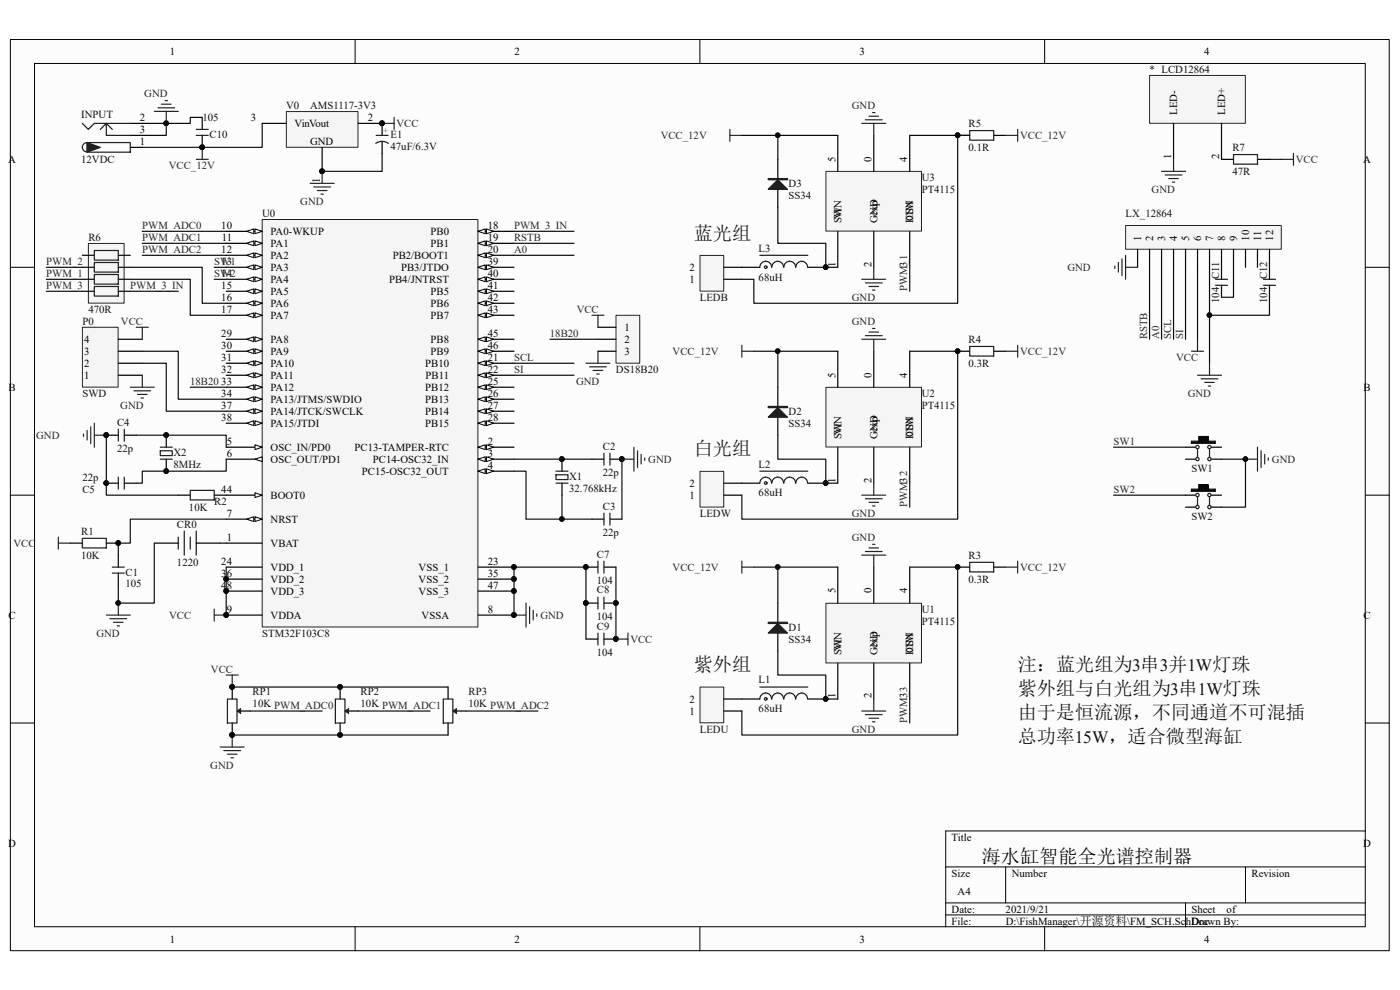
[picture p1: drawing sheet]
<svg xmlns="http://www.w3.org/2000/svg" width="297mm" height="210mm" viewBox="0 0 297 210" stroke-linecap="round" stroke-linejoin="round" font-family="sans-serif">
<path d="M2.2 8.4h292.5v193.3h-292.5z" fill="#fcfcfc"/>
<path d="M2.2 8.4h292.5v193.3h-292.5z" fill="none" stroke="#000" stroke-width=".21"/>
<path d="M7.4 13.5h282.2v183.1h-282.2z" fill="#fcfcfc"/>
<g fill="none" stroke="#000" stroke-width=".21">
<path d="M7.3 13.5h282.3v183.1h-282.3zM75.3 8.4v5.1M148.5 8.4v5.1M221.6 8.4v5.1M2.2 56.7h5.1M289.7 56.7h5.1M2.2 105h5.1M289.7 105h5.1M2.2 153.4h5.1M289.7 153.4h5.1M289.7 176.3h-89.1v20.3M75.3 196.6v5.1"/>
<path d="M148.5 196.6v5.1M200.6 183.9h89.1M200.6 191.5h89.1M200.6 194.1h89.1M213.4 183.9v7.6M221.6 196.6v5.1M251.5 191.5v5.1M264.2 183.9v7.6"/>
</g>
<path d="M55.7 46.6h45.7v86.4h-45.7z" fill="#f5f5f5"/>
<path d="M55.6 46.6h45.8v86.4h-45.8z" fill="none" stroke="#262626" stroke-width=".21"/>
<path d="M48 105h7.6" fill="none" stroke="#000" stroke-width=".25"/>
<path d="M54.1 104.5l1.5 .5-1.5 .6z" fill="#fcfcfc"/>
<path d="M54.1 104.5l1.5 .5-1.5 .6z" fill="none" stroke="#000" stroke-width=".21"/>
<path d="M48 110.1h7.6" fill="none" stroke="#000" stroke-width=".25"/>
<path d="M54.1 109.6l1.5 .5-1.5 .5z" fill="#fcfcfc"/>
<path d="M54.1 109.6l1.5 .5-1.5 .5z" fill="none" stroke="#000" stroke-width=".21"/>
<path d="M52.3 110.1l1.5-.5v1z" fill="#fcfcfc"/>
<path d="M52.3 110.1l1.5-.5v1z" fill="none" stroke="#000" stroke-width=".21"/>
<path d="M48 94.9h7.6" fill="none" stroke="#000" stroke-width=".25"/>
<path d="M54.1 94.4l1.5 .5-1.5 .5z" fill="#fcfcfc"/>
<path d="M54.1 94.4l1.5 .5-1.5 .5z" fill="none" stroke="#000" stroke-width=".21"/>
<path d="M48 97.4h7.6" fill="none" stroke="#000" stroke-width=".25"/>
<path d="M54.1 97.4l1.5-.5v1z" fill="#fcfcfc"/>
<path d="M54.1 97.4l1.5-.5v1z" fill="none" stroke="#000" stroke-width=".21"/>
<path d="M48 49.1h7.6" fill="none" stroke="#000" stroke-width=".25"/>
<path d="M54.1 48.6l1.5 .5-1.5 .5z" fill="#fcfcfc"/>
<path d="M54.1 48.6l1.5 .5-1.5 .5z" fill="none" stroke="#000" stroke-width=".21"/>
<path d="M52.3 49.1l1.5-.5v1z" fill="#fcfcfc"/>
<path d="M52.3 49.1l1.5-.5v1z" fill="none" stroke="#000" stroke-width=".21"/>
<path d="M48 51.6h7.6" fill="none" stroke="#000" stroke-width=".25"/>
<path d="M54.1 51.1l1.5 .5-1.5 .5z" fill="#fcfcfc"/>
<path d="M54.1 51.1l1.5 .5-1.5 .5z" fill="none" stroke="#000" stroke-width=".21"/>
<path d="M52.3 51.6l1.5-.5v1z" fill="#fcfcfc"/>
<path d="M52.3 51.6l1.5-.5v1z" fill="none" stroke="#000" stroke-width=".21"/>
<path d="M48 54.2h7.6" fill="none" stroke="#000" stroke-width=".25"/>
<path d="M54.1 53.7l1.5 .5-1.5 .5z" fill="#fcfcfc"/>
<path d="M54.1 53.7l1.5 .5-1.5 .5z" fill="none" stroke="#000" stroke-width=".21"/>
<path d="M52.3 54.2l1.5-.5v1z" fill="#fcfcfc"/>
<path d="M52.3 54.2l1.5-.5v1z" fill="none" stroke="#000" stroke-width=".21"/>
<path d="M48 56.7h7.6" fill="none" stroke="#000" stroke-width=".25"/>
<path d="M54.1 56.2l1.5 .5-1.5 .5z" fill="#fcfcfc"/>
<path d="M54.1 56.2l1.5 .5-1.5 .5z" fill="none" stroke="#000" stroke-width=".21"/>
<path d="M52.3 56.7l1.5-.5v1z" fill="#fcfcfc"/>
<path d="M52.3 56.7l1.5-.5v1z" fill="none" stroke="#000" stroke-width=".21"/>
<path d="M48 59.2h7.6" fill="none" stroke="#000" stroke-width=".25"/>
<path d="M54.1 58.7l1.5 .5-1.5 .6z" fill="#fcfcfc"/>
<path d="M54.1 58.7l1.5 .5-1.5 .6z" fill="none" stroke="#000" stroke-width=".21"/>
<path d="M52.3 59.2l1.5-.5v1.1z" fill="#fcfcfc"/>
<path d="M52.3 59.2l1.5-.5v1.1z" fill="none" stroke="#000" stroke-width=".21"/>
<path d="M48 61.8h7.6" fill="none" stroke="#000" stroke-width=".25"/>
<path d="M54.1 61.3l1.5 .5-1.5 .5z" fill="#fcfcfc"/>
<path d="M54.1 61.3l1.5 .5-1.5 .5z" fill="none" stroke="#000" stroke-width=".21"/>
<path d="M52.3 61.8l1.5-.5v1z" fill="#fcfcfc"/>
<path d="M52.3 61.8l1.5-.5v1z" fill="none" stroke="#000" stroke-width=".21"/>
<path d="M48 64.3h7.6" fill="none" stroke="#000" stroke-width=".25"/>
<path d="M54.1 63.8l1.5 .5-1.5 .5z" fill="#fcfcfc"/>
<path d="M54.1 63.8l1.5 .5-1.5 .5z" fill="none" stroke="#000" stroke-width=".21"/>
<path d="M52.3 64.3l1.5-.5v1z" fill="#fcfcfc"/>
<path d="M52.3 64.3l1.5-.5v1z" fill="none" stroke="#000" stroke-width=".21"/>
<path d="M48 66.9h7.6" fill="none" stroke="#000" stroke-width=".25"/>
<path d="M54.1 66.4l1.5 .5-1.5 .5z" fill="#fcfcfc"/>
<path d="M54.1 66.4l1.5 .5-1.5 .5z" fill="none" stroke="#000" stroke-width=".21"/>
<path d="M52.3 66.9l1.5-.5v1z" fill="#fcfcfc"/>
<path d="M52.3 66.9l1.5-.5v1z" fill="none" stroke="#000" stroke-width=".21"/>
<path d="M48 72h7.6" fill="none" stroke="#000" stroke-width=".25"/>
<path d="M54.1 71.5l1.5 .5-1.5 .5z" fill="#fcfcfc"/>
<path d="M54.1 71.5l1.5 .5-1.5 .5z" fill="none" stroke="#000" stroke-width=".21"/>
<path d="M52.3 72l1.5-.5v1z" fill="#fcfcfc"/>
<path d="M52.3 72l1.5-.5v1z" fill="none" stroke="#000" stroke-width=".21"/>
<path d="M48 74.5h7.6" fill="none" stroke="#000" stroke-width=".25"/>
<path d="M54.1 74l1.5 .5-1.5 .5z" fill="#fcfcfc"/>
<path d="M54.1 74l1.5 .5-1.5 .5z" fill="none" stroke="#000" stroke-width=".21"/>
<path d="M52.3 74.5l1.5-.5v1z" fill="#fcfcfc"/>
<path d="M52.3 74.5l1.5-.5v1z" fill="none" stroke="#000" stroke-width=".21"/>
<path d="M48 77.1h7.6" fill="none" stroke="#000" stroke-width=".25"/>
<path d="M54.1 76.5l1.5 .6-1.5 .5z" fill="#fcfcfc"/>
<path d="M54.1 76.5l1.5 .6-1.5 .5z" fill="none" stroke="#000" stroke-width=".21"/>
<path d="M52.3 77.1l1.5-.6v1.1z" fill="#fcfcfc"/>
<path d="M52.3 77.1l1.5-.6v1.1z" fill="none" stroke="#000" stroke-width=".21"/>
<path d="M48 79.6h7.6" fill="none" stroke="#000" stroke-width=".25"/>
<path d="M54.1 79.1l1.5 .5-1.5 .5z" fill="#fcfcfc"/>
<path d="M54.1 79.1l1.5 .5-1.5 .5z" fill="none" stroke="#000" stroke-width=".21"/>
<path d="M52.3 79.6l1.5-.5v1z" fill="#fcfcfc"/>
<path d="M52.3 79.6l1.5-.5v1z" fill="none" stroke="#000" stroke-width=".21"/>
<path d="M48 82.1h7.6" fill="none" stroke="#000" stroke-width=".25"/>
<path d="M54.1 81.6l1.5 .5-1.5 .6z" fill="#fcfcfc"/>
<path d="M54.1 81.6l1.5 .5-1.5 .6z" fill="none" stroke="#000" stroke-width=".21"/>
<path d="M52.3 82.1l1.5-.5v1.1z" fill="#fcfcfc"/>
<path d="M52.3 82.1l1.5-.5v1.1z" fill="none" stroke="#000" stroke-width=".21"/>
<path d="M48 84.7h7.6" fill="none" stroke="#000" stroke-width=".25"/>
<path d="M54.1 84.2l1.5 .5-1.5 .5z" fill="#fcfcfc"/>
<path d="M54.1 84.2l1.5 .5-1.5 .5z" fill="none" stroke="#000" stroke-width=".21"/>
<path d="M52.3 84.7l1.5-.5v1z" fill="#fcfcfc"/>
<path d="M52.3 84.7l1.5-.5v1z" fill="none" stroke="#000" stroke-width=".21"/>
<path d="M48 87.2h7.6" fill="none" stroke="#000" stroke-width=".25"/>
<path d="M54.1 86.7l1.5 .5-1.5 .5z" fill="#fcfcfc"/>
<path d="M54.1 86.7l1.5 .5-1.5 .5z" fill="none" stroke="#000" stroke-width=".21"/>
<path d="M52.3 87.2l1.5-.5v1z" fill="#fcfcfc"/>
<path d="M52.3 87.2l1.5-.5v1z" fill="none" stroke="#000" stroke-width=".21"/>
<path d="M48 89.8h7.6" fill="none" stroke="#000" stroke-width=".25"/>
<path d="M54.1 89.3l1.5 .5-1.5 .5z" fill="#fcfcfc"/>
<path d="M54.1 89.3l1.5 .5-1.5 .5z" fill="none" stroke="#000" stroke-width=".21"/>
<path d="M52.3 89.8l1.5-.5v1z" fill="#fcfcfc"/>
<path d="M52.3 89.8l1.5-.5v1z" fill="none" stroke="#000" stroke-width=".21"/>
<path d="M101.4 49.1h7.6" fill="none" stroke="#000" stroke-width=".25"/>
<path d="M101.4 49.1l1.5-.5v1z" fill="#fcfcfc"/>
<path d="M101.4 49.1l1.5-.5v1z" fill="none" stroke="#000" stroke-width=".21"/>
<path d="M103.2 48.6l1.5 .5-1.5 .5z" fill="#fcfcfc"/>
<path d="M103.2 48.6l1.5 .5-1.5 .5z" fill="none" stroke="#000" stroke-width=".21"/>
<path d="M101.4 51.6h7.6" fill="none" stroke="#000" stroke-width=".25"/>
<path d="M101.4 51.6l1.5-.5v1z" fill="#fcfcfc"/>
<path d="M101.4 51.6l1.5-.5v1z" fill="none" stroke="#000" stroke-width=".21"/>
<path d="M103.2 51.1l1.5 .5-1.5 .5z" fill="#fcfcfc"/>
<path d="M103.2 51.1l1.5 .5-1.5 .5z" fill="none" stroke="#000" stroke-width=".21"/>
<path d="M101.4 54.2h7.6" fill="none" stroke="#000" stroke-width=".25"/>
<path d="M101.4 54.2l1.5-.5v1z" fill="#fcfcfc"/>
<path d="M101.4 54.2l1.5-.5v1z" fill="none" stroke="#000" stroke-width=".21"/>
<path d="M103.2 53.7l1.5 .5-1.5 .5z" fill="#fcfcfc"/>
<path d="M103.2 53.7l1.5 .5-1.5 .5z" fill="none" stroke="#000" stroke-width=".21"/>
<path d="M101.4 56.7h7.6" fill="none" stroke="#000" stroke-width=".25"/>
<path d="M101.4 56.7l1.5-.5v1z" fill="#fcfcfc"/>
<path d="M101.4 56.7l1.5-.5v1z" fill="none" stroke="#000" stroke-width=".21"/>
<path d="M103.2 56.2l1.5 .5-1.5 .5z" fill="#fcfcfc"/>
<path d="M103.2 56.2l1.5 .5-1.5 .5z" fill="none" stroke="#000" stroke-width=".21"/>
<path d="M101.4 59.2h7.6" fill="none" stroke="#000" stroke-width=".25"/>
<path d="M101.4 59.2l1.5-.5v1.1z" fill="#fcfcfc"/>
<path d="M101.4 59.2l1.5-.5v1.1z" fill="none" stroke="#000" stroke-width=".21"/>
<path d="M103.2 58.7l1.5 .5-1.5 .6z" fill="#fcfcfc"/>
<path d="M103.2 58.7l1.5 .5-1.5 .6z" fill="none" stroke="#000" stroke-width=".21"/>
<path d="M101.4 61.8h7.6" fill="none" stroke="#000" stroke-width=".25"/>
<path d="M101.4 61.8l1.5-.5v1z" fill="#fcfcfc"/>
<path d="M101.4 61.8l1.5-.5v1z" fill="none" stroke="#000" stroke-width=".21"/>
<path d="M103.2 61.3l1.5 .5-1.5 .5z" fill="#fcfcfc"/>
<path d="M103.2 61.3l1.5 .5-1.5 .5z" fill="none" stroke="#000" stroke-width=".21"/>
<path d="M101.4 64.3h7.6" fill="none" stroke="#000" stroke-width=".25"/>
<path d="M101.4 64.3l1.5-.5v1z" fill="#fcfcfc"/>
<path d="M101.4 64.3l1.5-.5v1z" fill="none" stroke="#000" stroke-width=".21"/>
<path d="M103.2 63.8l1.5 .5-1.5 .5z" fill="#fcfcfc"/>
<path d="M103.2 63.8l1.5 .5-1.5 .5z" fill="none" stroke="#000" stroke-width=".21"/>
<path d="M101.4 66.9h7.6" fill="none" stroke="#000" stroke-width=".25"/>
<path d="M101.4 66.9l1.5-.5v1z" fill="#fcfcfc"/>
<path d="M101.4 66.9l1.5-.5v1z" fill="none" stroke="#000" stroke-width=".21"/>
<path d="M103.2 66.4l1.5 .5-1.5 .5z" fill="#fcfcfc"/>
<path d="M103.2 66.4l1.5 .5-1.5 .5z" fill="none" stroke="#000" stroke-width=".21"/>
<path d="M101.4 72h7.6" fill="none" stroke="#000" stroke-width=".25"/>
<path d="M101.4 72l1.5-.5v1z" fill="#fcfcfc"/>
<path d="M101.4 72l1.5-.5v1z" fill="none" stroke="#000" stroke-width=".21"/>
<path d="M103.2 71.5l1.5 .5-1.5 .5z" fill="#fcfcfc"/>
<path d="M103.2 71.5l1.5 .5-1.5 .5z" fill="none" stroke="#000" stroke-width=".21"/>
<path d="M101.4 74.5h7.6" fill="none" stroke="#000" stroke-width=".25"/>
<path d="M101.4 74.5l1.5-.5v1z" fill="#fcfcfc"/>
<path d="M101.4 74.5l1.5-.5v1z" fill="none" stroke="#000" stroke-width=".21"/>
<path d="M103.2 74l1.5 .5-1.5 .5z" fill="#fcfcfc"/>
<path d="M103.2 74l1.5 .5-1.5 .5z" fill="none" stroke="#000" stroke-width=".21"/>
<path d="M101.4 77.1h7.6" fill="none" stroke="#000" stroke-width=".25"/>
<path d="M101.4 77.1l1.5-.6v1.1z" fill="#fcfcfc"/>
<path d="M101.4 77.1l1.5-.6v1.1z" fill="none" stroke="#000" stroke-width=".21"/>
<path d="M103.2 76.5l1.5 .6-1.5 .5z" fill="#fcfcfc"/>
<path d="M103.2 76.5l1.5 .6-1.5 .5z" fill="none" stroke="#000" stroke-width=".21"/>
<path d="M101.4 79.6h7.6" fill="none" stroke="#000" stroke-width=".25"/>
<path d="M101.4 79.6l1.5-.5v1z" fill="#fcfcfc"/>
<path d="M101.4 79.6l1.5-.5v1z" fill="none" stroke="#000" stroke-width=".21"/>
<path d="M103.2 79.1l1.5 .5-1.5 .5z" fill="#fcfcfc"/>
<path d="M103.2 79.1l1.5 .5-1.5 .5z" fill="none" stroke="#000" stroke-width=".21"/>
<path d="M101.4 82.1h7.6" fill="none" stroke="#000" stroke-width=".25"/>
<path d="M101.4 82.1l1.5-.5v1.1z" fill="#fcfcfc"/>
<path d="M101.4 82.1l1.5-.5v1.1z" fill="none" stroke="#000" stroke-width=".21"/>
<path d="M103.2 81.6l1.5 .5-1.5 .6z" fill="#fcfcfc"/>
<path d="M103.2 81.6l1.5 .5-1.5 .6z" fill="none" stroke="#000" stroke-width=".21"/>
<path d="M101.4 84.7h7.6" fill="none" stroke="#000" stroke-width=".25"/>
<path d="M101.4 84.7l1.5-.5v1z" fill="#fcfcfc"/>
<path d="M101.4 84.7l1.5-.5v1z" fill="none" stroke="#000" stroke-width=".21"/>
<path d="M103.2 84.2l1.5 .5-1.5 .5z" fill="#fcfcfc"/>
<path d="M103.2 84.2l1.5 .5-1.5 .5z" fill="none" stroke="#000" stroke-width=".21"/>
<path d="M101.4 87.2h7.6" fill="none" stroke="#000" stroke-width=".25"/>
<path d="M101.4 87.2l1.5-.5v1z" fill="#fcfcfc"/>
<path d="M101.4 87.2l1.5-.5v1z" fill="none" stroke="#000" stroke-width=".21"/>
<path d="M103.2 86.7l1.5 .5-1.5 .5z" fill="#fcfcfc"/>
<path d="M103.2 86.7l1.5 .5-1.5 .5z" fill="none" stroke="#000" stroke-width=".21"/>
<path d="M101.4 89.8h7.6" fill="none" stroke="#000" stroke-width=".25"/>
<path d="M101.4 89.8l1.5-.5v1z" fill="#fcfcfc"/>
<path d="M101.4 89.8l1.5-.5v1z" fill="none" stroke="#000" stroke-width=".21"/>
<path d="M103.2 89.3l1.5 .5-1.5 .5z" fill="#fcfcfc"/>
<path d="M103.2 89.3l1.5 .5-1.5 .5z" fill="none" stroke="#000" stroke-width=".21"/>
<path d="M101.4 94.9h7.6" fill="none" stroke="#000" stroke-width=".25"/>
<path d="M101.4 94.9l1.5-.5v1z" fill="#fcfcfc"/>
<path d="M101.4 94.9l1.5-.5v1z" fill="none" stroke="#000" stroke-width=".21"/>
<path d="M103.2 94.4l1.5 .5-1.5 .5z" fill="#fcfcfc"/>
<path d="M103.2 94.4l1.5 .5-1.5 .5z" fill="none" stroke="#000" stroke-width=".21"/>
<path d="M101.4 97.4h7.6" fill="none" stroke="#000" stroke-width=".25"/>
<path d="M101.4 97.4l1.5-.5v1z" fill="#fcfcfc"/>
<path d="M101.4 97.4l1.5-.5v1z" fill="none" stroke="#000" stroke-width=".21"/>
<path d="M103.2 96.9l1.5 .5-1.5 .5z" fill="#fcfcfc"/>
<path d="M103.2 96.9l1.5 .5-1.5 .5z" fill="none" stroke="#000" stroke-width=".21"/>
<path d="M101.4 100h7.6" fill="none" stroke="#000" stroke-width=".25"/>
<path d="M101.4 100l1.5-.6v1.1z" fill="#fcfcfc"/>
<path d="M101.4 100l1.5-.6v1.1z" fill="none" stroke="#000" stroke-width=".21"/>
<path d="M103.2 99.4l1.5 .6-1.5 .5z" fill="#fcfcfc"/>
<path d="M103.2 99.4l1.5 .6-1.5 .5z" fill="none" stroke="#000" stroke-width=".21"/>
<g fill="none" stroke="#000" stroke-width=".25">
<path d="M22.6 92.3h2.5M26.4 92.3h2.5M35.3 92.3v2.6M35.3 97.4v2.6M119.2 97.4v2.6M125.6 97.4h2.5M129.4 97.4h2.5M14.9 115.2h2.6M22.6 115.2h2.5M22.6 102.5h2.5M25.1 117.8v2.5M26.4 102.5h2.5"/>
<path d="M32.7 115.2h5.1M37.8 105h2.6M41.6 115.2h5.1M45.5 105h2.5M48 115.2h7.6M119.2 102.5v2.5M125.6 110.1h2.5M129.4 110.1h2.5M25.1 121.6v2.5M48 120.3h7.6M48 122.9h7.6M48 125.4h7.6"/>
<path d="M48 130.5h7.6M101.4 120.3h7.6M101.4 122.9h7.6M101.4 125.4h7.6M101.4 130.5h7.6M124.3 120.3h2.6M124.3 127.9h2.6M124.3 135.6h2.6M128.1 120.3h2.6M128.1 127.9h2.6M128.1 135.6h2.6"/>
</g>
<g fill="#0e0e0e" stroke="#0e0e0e" stroke-width=".21">
<circle cx="48" cy="122.8" r=".48"/>
<circle cx="48" cy="125.4" r=".48"/>
<circle cx="48" cy="130.5" r=".48"/>
<circle cx="109" cy="120.3" r=".48"/>
<circle cx="109" cy="122.8" r=".48"/>
<circle cx="109" cy="125.4" r=".48"/>
<circle cx="109" cy="130.5" r=".48"/>
<circle cx="25.1" cy="127.9" r=".48"/>
<circle cx="119.2" cy="97.4" r=".48"/>
<circle cx="35.2" cy="99.9" r=".48"/>
<circle cx="35.2" cy="92.3" r=".48"/>
<circle cx="131.9" cy="97.4" r=".48"/>
<circle cx="22.5" cy="92.3" r=".48"/>
<circle cx="22.5" cy="102.5" r=".48"/>
<circle cx="119.2" cy="110.1" r=".48"/>
<circle cx="25.1" cy="115.2" r=".48"/>
<circle cx="124.3" cy="120.3" r=".48"/>
<circle cx="130.6" cy="127.9" r=".48"/>
<circle cx="124.3" cy="127.9" r=".48"/>
<circle cx="130.6" cy="135.5" r=".48"/>
</g>
<g fill="none" stroke="#262626" stroke-width=".25">
<path d="M17.7 92.1v.5M18.5 91.3v2M19.2 90.5v3.6M20 89.8v5.1M20 92.3h2.6M131.9 97.4h2.6M134.5 94.9v5.1M135.3 95.6v3.6M136 96.4v2M136.8 97.2v.5M12.4 113.9v2.6M12.4 115.2h2.5"/>
<path d="M22.6 130.5h5M23.3 131.2h3.6M24.1 132h2M24.8 132.8h.6M25.1 127.9v2.6M45.5 130.5h2.5M45.5 129.2v2.6M109 130.5h2.6M111.6 127.9v5.1M112.4 128.7v3.6M113.1 129.5v2M113.9 130.2v.5"/>
<path d="M130.7 135.6h2.5M133.2 134.3v2.5"/>
</g>
<g fill="none" stroke="#1c1c1c" stroke-width=".25">
<path d="M25.1 91.1v2.5M26.4 91.1v2.5M34 95.6h2.5v1h-2.5zM34 97.4h2.5M34 94.9h2.5M118 100h2.5M128.1 96.1v2.6M129.4 96.1v2.6M17.5 114.2h5.1v2h-5.1zM25.1 101.2v2.6M26.4 101.2v2.6M40.4 104h5.1v2.1h-5.1z"/>
<path d="M118 100.7h2.5v1h-2.5zM118 102.5h2.5M126.9 119v2.6M128.1 108.9v2.5M128.1 119v2.6M129.4 108.9v2.5M23.8 121.6h2.6M23.8 120.3h2.6M126.9 126.7v2.5M126.9 134.3v2.5M128.1 126.7v2.5M128.1 134.3v2.5"/>
</g>
<g fill="none" stroke="#0e0e0e" stroke-width=".25">
<path d="M22.6 92.3v12.7h15.2M28.9 92.3h19.1v2.6M48 97.4v2.6h-17.8v2.5h-1.3M109 97.4h16.6M109 100h2.6v10.1h7.6M131.9 97.4v12.7M32.7 115.2v12.7h-7.6v-3.8M46.7 115.2h1.3M48 110.1h-20.4v5.1h-2.5v2.6M119.2 105v5.1h6.4M48 120.3v10.2M109 130.5v-10.2h15.3v15.3"/>
<path d="M130.7 120.3v15.3"/>
</g>
<path d="M37.8 113.9v2.6M39.1 112.7v5.1M40.4 113.9v2.6M41.6 112.7v5.1" fill="none" stroke="#141414" stroke-width=".25"/>
<path d="M17.5 69.5h7.6v12.6h-7.6z" fill="#f5f5f5"/>
<path d="M17.5 69.4h7.6v12.7h-7.6z" fill="none" stroke="#262626" stroke-width=".21"/>
<path d="M25.1 79.6h5.1M25.1 77.1h5.1M25.1 74.5h5.1M25.1 72h5.1" fill="none" stroke="#000" stroke-width=".25"/>
<path d="M28.9 69.4h2.6M30.2 69.4v2.6M30.2 79.6v2.5M27.6 82.1h5.1M28.4 82.9h3.6M29.2 83.7h2M29.9 84.4h.5" fill="none" stroke="#262626" stroke-width=".25"/>
<path d="M30.2 77.1h5.1v10.1h12.7M30.2 74.5h7.6v10.2h10.2" fill="none" stroke="#0e0e0e" stroke-width=".25"/>
<path d="M148.5 54.2h5v7.6h-5z" fill="#f5f5f5"/>
<path d="M148.5 54.2h5v7.6h-5z" fill="none" stroke="#262626" stroke-width=".21"/>
<path d="M153.6 59.2h3.8M153.6 56.7h3.8" fill="none" stroke="#000" stroke-width=".25"/>
<path d="M148.5 100h5v7.6h-5z" fill="#f5f5f5"/>
<path d="M148.5 100h5v7.6h-5z" fill="none" stroke="#262626" stroke-width=".21"/>
<path d="M153.6 105h3.8M153.6 102.5h3.8" fill="none" stroke="#000" stroke-width=".25"/>
<path d="M148.5 145.8h5v7.5h-5z" fill="#f5f5f5"/>
<path d="M148.5 145.8h5v7.5h-5z" fill="none" stroke="#262626" stroke-width=".21"/>
<path d="M49.3 145.7v2.6M49.3 153.4v2.5M50.5 150.8h2.6M153.6 150.8h3.8M153.6 148.3h3.8" fill="none" stroke="#000" stroke-width=".25"/>
<g fill="#0e0e0e" stroke="#0e0e0e" stroke-width=".21">
<circle cx="49.2" cy="155.9" r=".48"/>
<circle cx="49.2" cy="145.7" r=".48"/>
</g>
<path d="M48.2 148.3h2.1v5.1h-2.1z" fill="none" stroke="#1c1c1c" stroke-width=".25"/>
<path d="M50.3 150.8l.7-.5v1z" fill="#151515"/>
<path d="M50.3 150.8l.7-.5v1z" fill="none" stroke="#1c1c1c" stroke-width=".21"/>
<g fill="#0e0e0e" stroke="#0e0e0e" stroke-width=".21">
<circle cx="49.2" cy="155.9" r=".48"/>
<circle cx="49.2" cy="145.7" r=".48"/>
<circle cx="72.1" cy="155.9" r=".48"/>
<circle cx="72.1" cy="145.7" r=".48"/>
</g>
<path d="M72.2 145.7v2.6M72.2 153.4v2.5M73.4 150.8h2.6" fill="none" stroke="#000" stroke-width=".25"/>
<path d="M71.1 148.3h2.1v5.1h-2.1z" fill="none" stroke="#1c1c1c" stroke-width=".25"/>
<path d="M73.2 150.8l.7-.5v1z" fill="#151515"/>
<path d="M73.2 150.8l.7-.5v1z" fill="none" stroke="#1c1c1c" stroke-width=".21"/>
<g fill="#0e0e0e" stroke="#0e0e0e" stroke-width=".21">
<circle cx="72.1" cy="155.9" r=".48"/>
<circle cx="72.1" cy="145.7" r=".48"/>
</g>
<path d="M95.1 145.7v2.6M95.1 153.4v2.5M96.3 150.8h2.6" fill="none" stroke="#000" stroke-width=".25"/>
<path d="M94 148.3h2.1v5.1h-2.1z" fill="none" stroke="#1c1c1c" stroke-width=".25"/>
<path d="M96.1 150.8l.7-.5v1z" fill="#151515"/>
<path d="M96.1 150.8l.7-.5v1z" fill="none" stroke="#1c1c1c" stroke-width=".21"/>
<path d="M175.3 128h20.2v12.6h-20.2z" fill="#f5f5f5"/>
<path d="M175.2 128h20.3v12.6h-20.3z" fill="none" stroke="#262626" stroke-width=".21"/>
<path d="M177.7 120.3v7.6M185.4 120.3v7.6M193 120.3v7.6M177.7 140.7v7.6M185.4 140.7v7.6M193 140.7v7.6" fill="none" stroke="#000" stroke-width=".25"/>
<path d="M175.3 36.4h20.2v12.6h-20.2z" fill="#f5f5f5"/>
<path d="M175.2 36.4h20.3v12.6h-20.3z" fill="none" stroke="#262626" stroke-width=".21"/>
<path d="M177.7 28.7v7.7M185.4 28.7v7.7M193 28.7v7.7M177.7 49.1v7.6M185.4 49.1v7.6M193 49.1v7.6" fill="none" stroke="#000" stroke-width=".25"/>
<path d="M175.3 82.2h20.2v12.6h-20.2z" fill="#f5f5f5"/>
<path d="M175.2 82.2h20.3v12.6h-20.3z" fill="none" stroke="#262626" stroke-width=".21"/>
<g fill="none" stroke="#000" stroke-width=".25">
<path d="M157.4 56.7h3.8M171.4 56.7h3.8M177.7 74.5v7.6M185.4 74.5v7.6M193 74.5v7.6M177.7 94.9v7.6M185.4 94.9v7.6M193 94.9v7.6M157.4 102.5h3.8M171.4 102.5h3.8M165 127.9v4.1M165 134.3v3.8"/>
<path d="M157.4 148.3h3.8M171.4 148.3h3.8"/>
</g>
<g fill="none" stroke="#262626" stroke-width=".25">
<path d="M182.8 26.2h5.1M183.6 25.4h3.6M184.4 24.6h2M185.1 23.9h.5M185.4 26.2v2.5M182.8 59.2h5.1M185.4 56.7v2.5M182.8 72h5.1M183.6 60h3.6M183.6 71.2h3.6M184.4 60.8h2M184.4 70.4h2"/>
<path d="M185.1 61.5h.5M185.1 69.7h.5M185.4 72v2.5M182.8 117.8h5.1M182.8 105h5.1M183.6 117h3.6M183.6 105.8h3.6M184.4 116.2h2M184.4 106.6h2M185.1 115.5h.5M185.1 107.3h.5M185.4 102.5v2.5"/>
<path d="M185.4 117.8v2.5M182.8 150.8h5.1M183.6 151.6h3.6M184.4 152.4h2M185.1 153.1h.5M185.4 148.3v2.5"/>
</g>
<g fill="#0e0e0e" stroke="#0e0e0e" stroke-width=".21">
<circle cx="175.2" cy="148.3" r=".48"/>
<circle cx="175.2" cy="102.5" r=".48"/>
<circle cx="175.2" cy="56.7" r=".48"/>
</g>
<g fill="none" stroke="#1c1c1c" stroke-width=".25">
<path d="M161.2 54.2h10.2M162.7 56.6l-.3-.2a.28 .28 0 0 0-.2 .3 .28 .28 0 0 0 .2 .3 .28 .28 0 0 0 .3-.3M163.7 56.7a1.25 1.25 0 0 0-1.3-1.3 1.25 1.25 0 0 0-1.2 1.3M166.2 56.7a1.25 1.25 0 0 0-1.2-1.3 1.25 1.25 0 0 0-1.3 1.3M168.8 56.7a1.25 1.25 0 0 0-1.3-1.3 1.25 1.25 0 0 0-1.2 1.3M171.3 56.7a1.25 1.25 0 0 0-1.2-1.3 1.25 1.25 0 0 0-1.3 1.3M161.2 100h10.2M162.7 102.4l-.3-.2a.28 .28 0 0 0-.2 .3 .28 .28 0 0 0 .2 .3 .28 .28 0 0 0 .3-.3M163.7 102.5a1.25 1.25 0 0 0-1.3-1.3 1.25 1.25 0 0 0-1.2 1.3M166.2 102.5a1.25 1.25 0 0 0-1.2-1.3 1.25 1.25 0 0 0-1.3 1.3M168.8 102.5a1.25 1.25 0 0 0-1.3-1.3 1.25 1.25 0 0 0-1.2 1.3M171.3 102.5a1.25 1.25 0 0 0-1.2-1.3 1.25 1.25 0 0 0-1.3 1.3"/>
<path d="M161.2 145.7h10.2M162.7 148.2l-.3-.2a.28 .28 0 0 0-.2 .3 .28 .28 0 0 0 .2 .2 .28 .28 0 0 0 .3-.2M163.7 148.3a1.25 1.25 0 0 0-1.3-1.3 1.25 1.25 0 0 0-1.2 1.3M166.2 148.3a1.25 1.25 0 0 0-1.2-1.3 1.25 1.25 0 0 0-1.3 1.3M168.8 148.3a1.25 1.25 0 0 0-1.3-1.3 1.25 1.25 0 0 0-1.2 1.3M171.3 148.3a1.25 1.25 0 0 0-1.2-1.3 1.25 1.25 0 0 0-1.3 1.3"/>
</g>
<path d="M163 134.3l2-2 2.1 2z" fill="#1c1c1c"/>
<path d="M163 134.3l2-2 2.1 2zM163 132h4.1v.3h-4.1zM163 132.1h4.1" fill="none" stroke="#1c1c1c" stroke-width=".25"/>
<path d="M165 82.1v4.1M165 88.5v3.8" fill="none" stroke="#000" stroke-width=".25"/>
<path d="M163 88.5l2-2 2.1 2z" fill="#1c1c1c"/>
<path d="M163 88.5l2-2 2.1 2zM163 86.2h4.1v.3h-4.1zM163 86.3h4.1" fill="none" stroke="#1c1c1c" stroke-width=".25"/>
<path d="M165 33.8v4.1M165 40.2v3.8" fill="none" stroke="#000" stroke-width=".25"/>
<path d="M165 38.1l2.1 2.1h-4.1z" fill="#1c1c1c"/>
<path d="M17.5 26.2l1.2 1.2 1.3-1.2h7.6M18.5 30.2h9.1v2.1h-9.1zM18.5 30.2a.99 .99 0 0 0-1 1 .99 .99 0 0 0 1 1M21.3 27.4l1.3-1.2v2.5h5M22.6 26.2l1.2 1.2M163 37.9h4.1v.2h-4.1zM163 38h4.1M165 38.1l2.1 2.1h-4.1z" fill="none" stroke="#1c1c1c" stroke-width=".25"/>
<path d="M46.7 158.5h5.1M47.5 159.2h3.5M48 143.2h2.5M48.2 160h2.1M49.3 143.2v2.5M49.3 155.9v2.6M49 160.8h.5" fill="none" stroke="#262626" stroke-width=".25"/>
<g fill="#0e0e0e" stroke="#0e0e0e" stroke-width=".21">
<circle cx="49.2" cy="145.7" r=".48"/>
<circle cx="49.2" cy="155.9" r=".48"/>
<circle cx="72.1" cy="145.7" r=".48"/>
<circle cx="72.1" cy="155.9" r=".48"/>
</g>
<path d="M30.2 49.1h17.8M30.2 51.6h17.8M30.2 54.2h17.8M49.3 145.7h45.8M49.3 155.9h45.8M53.1 150.8h15.2M76 150.8h15.2M98.9 150.8h15.2" fill="none" stroke="#0e0e0e" stroke-width=".25"/>
<path d="M27.6 31.3h2.6M27.6 26.2h2.6M27.6 28.7h2.6" fill="none" stroke="#000" stroke-width=".25"/>
<path d="M18.5 30.2l2.8 1.1-2.8 1z" fill="#1c1c1c"/>
<path d="M18.5 30.2l2.8 1.1-2.8 1zM41.6 28.7h2.6M41.6 27.4h2.6" fill="none" stroke="#1c1c1c" stroke-width=".25"/>
<path d="M42.9 24.9v2.5M42.9 28.7v2.6" fill="none" stroke="#000" stroke-width=".25"/>
<g fill="#0e0e0e" stroke="#0e0e0e" stroke-width=".21">
<circle cx="42.9" cy="31.2" r=".48"/>
<circle cx="35.2" cy="26.1" r=".48"/>
</g>
<path d="M30.2 26.2h5.1v2.5h-5.1M42.9 24.9h-2.5v1.3h-5.1" fill="none" stroke="#0e0e0e" stroke-width=".25"/>
<path d="M32.7 23.6h5.1M33.5 22.9h3.6M34.3 22.1h2M35 21.3h.5M35.3 23.6v2.6" fill="none" stroke="#262626" stroke-width=".25"/>
<path d="M60.8 23.7h15.1v7.5h-15.1z" fill="#f5f5f5"/>
<path d="M60.7 23.7h15.2v7.5h-15.2z" fill="none" stroke="#262626" stroke-width=".21"/>
<path d="M55.6 26.2h5.1M68.3 31.3v5.1M76 26.2h5.1v2.5M81.1 30v2.5M203.2 28.7h2.5M210.8 28.7h2.6M203.2 74.5h2.5M210.8 74.5h2.6M203.2 120.3h2.5M210.8 120.3h2.6" fill="none" stroke="#000" stroke-width=".25"/>
<g fill="#0e0e0e" stroke="#0e0e0e" stroke-width=".21">
<circle cx="68.3" cy="36.3" r=".48"/>
<circle cx="81" cy="26.1" r=".48"/>
<circle cx="42.9" cy="31.2" r=".48"/>
<circle cx="203.2" cy="120.3" r=".48"/>
<circle cx="203.2" cy="74.5" r=".48"/>
<circle cx="203.2" cy="28.7" r=".48"/>
<circle cx="165" cy="120.3" r=".48"/>
<circle cx="175.2" cy="148.3" r=".48"/>
<circle cx="165" cy="28.7" r=".48"/>
<circle cx="165" cy="74.5" r=".48"/>
<circle cx="175.2" cy="102.5" r=".48"/>
<circle cx="175.2" cy="56.7" r=".48"/>
</g>
<g fill="none" stroke="#262626" stroke-width=".25">
<path d="M41.6 33.8h2.6M42.9 31.3v2.5M65.8 38.9h5.1M66.6 39.7h3.5M68.3 36.4v2.5M81.1 26.2h2.5M83.6 24.9v2.5M154.8 27.4v2.6M154.8 28.7h2.6M213.4 28.7h2.5M215.9 27.4v2.6M67.3 40.4h2.1"/>
<path d="M68.1 41.2h.5M157.4 73.2v2.6M157.4 74.5h2.5M213.4 74.5h2.5M215.9 73.2v2.6M157.4 119v2.6M215.9 119v2.6M157.4 120.3h2.5M213.4 120.3h2.5"/>
</g>
<path d="M79.7 30.4a2.27 2.27 0 0 1 2.7 0M79.8 28.7h2.5M205.7 27.7h5.1v2h-5.1zM205.7 73.5h5.1v2h-5.1zM205.7 119.3h5.1v2h-5.1z" fill="none" stroke="#1c1c1c" stroke-width=".25"/>
<g fill="none" stroke="#0e0e0e" stroke-width=".25">
<path d="M55.6 26.2v5.1h-25.4M81.1 32.5v3.9h-12.8M157.4 28.7h20.3M165 28.7v5.1M205.7 28.7h-2.5v35.6h-43.3v-5.1h-2.5M165 44v7.6h10.2v5.1h2.5M193 56.7v5.1M159.9 74.5h17.8M165 74.5v7.6M193 74.5h10.2v35.6h-45.8v-5.1M165 92.3v5.1h10.2v5.1h2.5M193 102.5v5.1"/>
<path d="M159.9 120.3h17.8M165 138.1v5.1h10.2v5.1h2.5M165 120.3v7.6M193 120.3h10.2v35.6h-45.8v-5.1M193 148.3v5.1"/>
</g>
<path d="M18.8 51.7h7.5v12.6h-7.5z" fill="#f5f5f5"/>
<path d="M18.8 51.6h7.5v12.7h-7.5z" fill="none" stroke="#262626" stroke-width=".21"/>
<path d="M17.5 54.2h2.5M17.5 56.7h2.5M17.5 59.2h2.5M25.1 54.2h2.5M25.1 56.7h2.5M25.1 59.2h2.5M17.5 61.8h2.5M25.1 61.8h2.5" fill="none" stroke="#000" stroke-width=".25"/>
<path d="M20 53.1h5.1v2.1h-5.1zM20 55.7h5.1v2h-5.1zM20 58.2h5.1v2.1h-5.1zM20 60.8h5.1v2h-5.1z" fill="none" stroke="#1c1c1c" stroke-width=".25"/>
<path d="M9.8 56.7h7.7M9.8 59.2h7.7M27.6 59.2h12.8v7.7h7.6M27.6 56.7h15.3v7.6h5.1M109 49.1h12.8M9.8 61.8h7.7" fill="none" stroke="#0e0e0e" stroke-width=".25"/>
<path d="M238.8 47.9h33v5h-33z" fill="#f5f5f5"/>
<path d="M238.8 47.8h33v5.1h-33z" fill="none" stroke="#262626" stroke-width=".21"/>
<g fill="none" stroke="#000" stroke-width=".25">
<path d="M241.3 52.9v3.8M243.9 52.9v3.8M246.4 52.9v3.8M249 52.9v3.8M251.5 52.9v3.8M254.1 52.9v3.8M256.6 52.9v3.8M259.1 52.9v6.3M261.7 52.9v3.8M264.2 52.9v3.8M266.8 52.9v3.8M269.3 52.9v6.3"/>
<path d="M259.1 60.5v2.6M269.3 60.5v2.6M251.5 94.9h2.6M251.5 97.4h2.6M256.6 94.9h2.5M256.6 97.4h2.5"/>
</g>
<path d="M236.5 56.4v.6M237.3 55.7v2M238 54.9v3.6M238.8 54.2v5M238.8 56.7h2.5M252.8 74.5h2.5M254.1 72v2.5M254.1 79.6h5M256.6 77.1v2.5M254.8 80.4h3.6M255.6 81.1h2M256.3 81.9h.6" fill="none" stroke="#262626" stroke-width=".25"/>
<path d="M109 51.6h12.8M109 54.2h12.8M243.9 56.7v15.3M246.4 56.7v15.3M249 56.7v15.3M251.5 56.7v15.3M254.1 56.7v15.3M256.6 56.7v20.4M261.7 56.7v6.4h-2.6M269.3 63.1v3.8h-12.7" fill="none" stroke="#0e0e0e" stroke-width=".25"/>
<circle cx="256.6" cy="66.9" r=".48" fill="#0e0e0e" stroke="#0e0e0e" stroke-width=".21"/>
<path d="M257.9 59.2h2.5M268 59.2h2.6M257.9 60.5h2.5M268 60.5h2.6" fill="none" stroke="#1c1c1c" stroke-width=".25"/>
<g fill="#fefefe" stroke="#1c1c1c" stroke-width=".25">
<circle cx="254" cy="94.8" r=".36"/>
<circle cx="254" cy="97.4" r=".36"/>
<circle cx="256.6" cy="94.8" r=".36"/>
<circle cx="256.6" cy="97.4" r=".36"/>
</g>
<path d="M254.1 95.4v1.5M256.6 95.4v1.5" fill="none" stroke="#1c1c1c" stroke-width=".25"/>
<path d="M252.8 93.6h5v.5h-5z" fill-rule="evenodd" fill="#0e0e0e" stroke="#0e0e0e" stroke-width=".25"/>
<path d="M254.3 92.6h2v1.2h-2z" fill="#0e0e0e"/>
<path d="M254.3 92.6h2v1.2h-2z" fill="none" stroke="#0e0e0e" stroke-width=".21"/>
<path d="M251.5 105h2.6M251.5 107.6h2.6M256.6 105h2.5M256.6 107.6h2.5" fill="none" stroke="#000" stroke-width=".25"/>
<g fill="#fefefe" stroke="#1c1c1c" stroke-width=".25">
<circle cx="254" cy="105" r=".36"/>
<circle cx="254" cy="107.6" r=".36"/>
<circle cx="256.6" cy="105" r=".36"/>
<circle cx="256.6" cy="107.6" r=".36"/>
</g>
<path d="M254.1 105.6v1.5M256.6 105.6v1.5" fill="none" stroke="#1c1c1c" stroke-width=".25"/>
<path d="M252.8 103.8h5v.4h-5z" fill-rule="evenodd" fill="#0e0e0e" stroke="#0e0e0e" stroke-width=".25"/>
<path d="M254.3 102.8h2v1.2h-2z" fill="#0e0e0e"/>
<path d="M254.3 102.8h2v1.2h-2z" fill="none" stroke="#0e0e0e" stroke-width=".21"/>
<path d="M264.2 97.4h2.6M266.8 94.9v5.1M267.5 95.6v3.6M268.3 96.4v2M269.1 97.2v.5" fill="none" stroke="#262626" stroke-width=".25"/>
<g fill="#0e0e0e" stroke="#0e0e0e" stroke-width=".21">
<circle cx="264.2" cy="97.4" r=".48"/>
<circle cx="203.2" cy="28.7" r=".48"/>
</g>
<path d="M193 28.7h10.2M236.2 94.9h15.3M259.1 97.4h5.1v10.2h-5.1M236.2 105h15.3" fill="none" stroke="#0e0e0e" stroke-width=".25"/>
<path d="M130.7 66.9h5v10.1h-5z" fill="#f5f5f5"/>
<path d="M130.7 66.9h5v10.1h-5z" fill="none" stroke="#262626" stroke-width=".21"/>
<path d="M126.9 69.4h3.8M126.9 72h3.8M126.9 74.5h3.8" fill="none" stroke="#000" stroke-width=".25"/>
<path d="M124.3 77.1h5.1M125.1 77.8h3.5M125.6 66.9h2.5M125.8 78.6h2.1M126.6 79.3h.5M126.9 66.9v2.5M126.9 74.5v2.6" fill="none" stroke="#262626" stroke-width=".25"/>
<path d="M243.9 16h20.3v10.2h-20.3z" fill="#f5f5f5"/>
<path d="M243.9 16h20.3v10.2h-20.3z" fill="none" stroke="#262626" stroke-width=".21"/>
<path d="M249 26.2v7.6M259.1 26.2v7.6h2.6M266.8 33.8h2.5" fill="none" stroke="#000" stroke-width=".25"/>
<path d="M246.4 36.4h5.1M247.2 37.1h3.5M248 37.9h2M248.7 38.6h.5M249 33.8v2.6M271.9 33.8h2.5M274.4 32.5v2.6" fill="none" stroke="#262626" stroke-width=".25"/>
<path d="M261.7 32.8h5.1v2h-5.1z" fill="none" stroke="#1c1c1c" stroke-width=".25"/>
<path d="M269.3 33.8h2.6M45.5 56.7h2.5M45.5 59.2h2.5M27.6 61.8h10.2M109 77.1h12.8M109 79.6h12.8M116.7 72h10.2M40.4 82.1h7.6" fill="none" stroke="#0e0e0e" stroke-width=".25"/>
<g font-size="4.1" fill="#0e0e0e">
<text x="147.2" y="50.8">蓝光组</text>
<text x="147.2" y="96.6">白光组</text>
<text x="147.2" y="142.4">紫外组</text>
<text x="215.9" y="142.4">注：蓝光组为3串3并1W灯珠</text>
<text x="215.9" y="147.5">紫外组与白光组为3串1W灯珠</text>
<text x="215.9" y="152.6">由于是恒流源，不同通道不可混插</text>
<text x="215.9" y="157.7">总功率15W，适合微型海缸</text>
</g>
<text font-size="4.1" x="208.3" y="183.1">海水缸智能全光谱控制器</text>
<g font-size="2.3">
<text x="36" y="11.7">1</text>
<text x="109.2" y="11.7">2</text>
<text x="182.3" y="11.7">3</text>
<text x="255.4" y="11.7">4</text>
<text x="29.7" y="25.7">2</text>
<text x="29.7" y="28.2">3</text>
<text x="53.2" y="25.7">3</text>
<text x="62.5" y="27">VinVout</text>
<text x="78" y="25.7">2</text>
<text x="249.7" y="24.4" transform="rotate(-90 249.7 24.4)">LED-</text>
<text x="259.9" y="24.4" transform="rotate(-90 259.9 24.4)">LED+</text>
<text x="1.7" y="34.6">A</text>
<text x="29.7" y="30.8">1</text>
<text x="65.8" y="30.8">GND</text>
<text x="177.2" y="34.3" transform="rotate(-90 177.2 34.3)">5</text>
<text x="184.9" y="34.3" transform="rotate(-90 184.9 34.3)">0</text>
<text x="192.5" y="34.3" transform="rotate(-90 192.5 34.3)">4</text>
<text x="248.5" y="33.7" transform="rotate(-90 248.5 33.7)">1</text>
<text x="258.7" y="33.7" transform="rotate(-90 258.7 33.7)">2</text>
<text x="289.2" y="34.6">A</text>
<text x="67.9" y="38.8" transform="rotate(-90 67.9 38.8)">1</text>
<text x="178.5" y="47.3" transform="rotate(-90 178.5 47.3)">SW</text>
<text x="178.5" y="46.5" transform="rotate(-90 178.5 46.5)">VIN</text>
<text x="186.1" y="47.3" transform="rotate(-90 186.1 47.3)">GND</text>
<text x="186.1" y="45.8" transform="rotate(-90 186.1 45.8)">exp</text>
<text x="193.8" y="47.3" transform="rotate(-90 193.8 47.3)">DIM</text>
<text x="193.8" y="46.9" transform="rotate(-90 193.8 46.9)">CSN</text>
<text x="46.9" y="48.6">10</text>
<text x="46.9" y="53.7">12</text>
<text x="47.1" y="51.1">11</text>
<text x="57.4" y="49.8">PA0-WKUP</text>
<text x="57.4" y="52.4">PA1</text>
<text x="91.4" y="49.8">PB0</text>
<text x="91.4" y="52.4">PB1</text>
<text x="103.5" y="48.6">18</text>
<text x="103.5" y="51.1">19</text>
<text x="103.5" y="53.7">20</text>
<text x="242.1" y="51.1" transform="rotate(-90 242.1 51.1)">1</text>
<text x="244.6" y="51.1" transform="rotate(-90 244.6 51.1)">2</text>
<text x="247.2" y="51.1" transform="rotate(-90 247.2 51.1)">3</text>
<text x="249.7" y="51.1" transform="rotate(-90 249.7 51.1)">4</text>
<text x="252.3" y="51.1" transform="rotate(-90 252.3 51.1)">5</text>
<text x="254.8" y="51.1" transform="rotate(-90 254.8 51.1)">6</text>
<text x="257.4" y="51.1" transform="rotate(-90 257.4 51.1)">7</text>
<text x="259.9" y="51.1" transform="rotate(-90 259.9 51.1)">8</text>
<text x="262.5" y="51.1" transform="rotate(-90 262.5 51.1)">9</text>
<text x="265" y="51.1" transform="rotate(-90 265 51.1)">10</text>
<text x="267.5" y="51.1" transform="rotate(-90 267.5 51.1)">11</text>
<text x="270.1" y="51.1" transform="rotate(-90 270.1 51.1)">12</text>
<text x="46.9" y="56.2">13</text>
<text x="46.9" y="58.8">14</text>
<text x="57.4" y="54.9">PA2</text>
<text x="57.4" y="57.5">PA3</text>
<text x="83.3" y="54.9">PB2/BOOT1</text>
<text x="85.1" y="57.5">PB3/JTDO</text>
<text x="103.5" y="56.2">39</text>
<text x="103.5" y="58.8">40</text>
<text x="146.3" y="57.5">2</text>
<text x="177.2" y="56.6" transform="rotate(-90 177.2 56.6)">1</text>
<text x="184.9" y="56.6" transform="rotate(-90 184.9 56.6)">2</text>
<text x="192.5" y="56.6" transform="rotate(-90 192.5 56.6)">3</text>
<text x="46.9" y="61.3">15</text>
<text x="46.9" y="63.8">16</text>
<text x="57.4" y="60">PA4</text>
<text x="57.4" y="62.6">PA5</text>
<text x="57.4" y="65.1">PA6</text>
<text x="82.5" y="60">PB4/JNTRST</text>
<text x="91.4" y="62.6">PB5</text>
<text x="91.4" y="65.1">PB6</text>
<text x="103.5" y="61.3">41</text>
<text x="103.5" y="63.8">42</text>
<text x="146.3" y="60">1</text>
<text x="46.9" y="66.4">17</text>
<text x="46.9" y="71.5">29</text>
<text x="57.4" y="67.6">PA7</text>
<text x="91.4" y="67.6">PB7</text>
<text x="103.5" y="66.4">43</text>
<text x="103.5" y="71.5">45</text>
<text x="132.5" y="70.2">1</text>
<text x="17.8" y="77.9">2</text>
<text x="17.8" y="75.3">3</text>
<text x="17.8" y="72.7">4</text>
<text x="46.9" y="74">30</text>
<text x="46.9" y="76.6">31</text>
<text x="57.4" y="72.7">PA8</text>
<text x="57.4" y="75.3">PA9</text>
<text x="57.4" y="77.9">PA10</text>
<text x="90.2" y="77.9">PB10</text>
<text x="91.4" y="72.7">PB8</text>
<text x="91.4" y="75.3">PB9</text>
<text x="103.5" y="74">46</text>
<text x="103.5" y="76.6">21</text>
<text x="132.5" y="72.7">2</text>
<text x="132.5" y="75.3">3</text>
<text x="1.8" y="82.9">B</text>
<text x="17.8" y="80.4">1</text>
<text x="46.9" y="79.1">32</text>
<text x="46.9" y="81.7">33</text>
<text x="57.4" y="80.4">PA11</text>
<text x="57.4" y="82.9">PA12</text>
<text x="90.2" y="82.9">PB12</text>
<text x="90.3" y="80.4">PB11</text>
<text x="103.5" y="79.1">22</text>
<text x="103.5" y="81.7">25</text>
<text x="177.2" y="80.1" transform="rotate(-90 177.2 80.1)">5</text>
<text x="184.9" y="80.1" transform="rotate(-90 184.9 80.1)">0</text>
<text x="192.5" y="80.1" transform="rotate(-90 192.5 80.1)">4</text>
<text x="289.3" y="82.9">B</text>
<text x="46.9" y="84.2">34</text>
<text x="46.9" y="86.7">37</text>
<text x="46.9" y="89.3">38</text>
<text x="57.4" y="85.5">PA13/JTMS/SWDIO</text>
<text x="57.4" y="88">PA14/JTCK/SWCLK</text>
<text x="90.2" y="85.5">PB13</text>
<text x="90.2" y="88">PB14</text>
<text x="103.5" y="84.2">26</text>
<text x="103.5" y="86.7">27</text>
<text x="103.5" y="89.3">28</text>
<text x="48.1" y="94.4">5</text>
<text x="57.4" y="95.6">OSC_IN/PD0</text>
<text x="57.4" y="90.6">PA15/JTDI</text>
<text x="75.2" y="95.6">PC13-TAMPER-RTC</text>
<text x="90.2" y="90.6">PB15</text>
<text x="103.5" y="94.4">2</text>
<text x="178.5" y="93.1" transform="rotate(-90 178.5 93.1)">SW</text>
<text x="178.5" y="92.3" transform="rotate(-90 178.5 92.3)">VIN</text>
<text x="186.1" y="93.1" transform="rotate(-90 186.1 93.1)">GND</text>
<text x="186.1" y="91.6" transform="rotate(-90 186.1 91.6)">exp</text>
<text x="193.8" y="93.1" transform="rotate(-90 193.8 93.1)">DIM</text>
<text x="193.8" y="92.7" transform="rotate(-90 193.8 92.7)">CSN</text>
<text x="48.1" y="96.9">6</text>
<text x="57.4" y="98.2">OSC_OUT/PD1</text>
<text x="76.8" y="100.7">PC15-OSC32_OUT</text>
<text x="79.1" y="98.2">PC14-OSC32_IN</text>
<text x="103.5" y="96.9">3</text>
<text x="103.5" y="99.4">4</text>
<text x="46.9" y="104.6">44</text>
<text x="57.4" y="105.8">BOOT0</text>
<text x="146.3" y="105.8">1</text>
<text x="146.3" y="103.3">2</text>
<text x="177.2" y="102.4" transform="rotate(-90 177.2 102.4)">1</text>
<text x="184.9" y="102.4" transform="rotate(-90 184.9 102.4)">2</text>
<text x="192.5" y="102.4" transform="rotate(-90 192.5 102.4)">3</text>
<text x="48.1" y="109.6">7</text>
<text x="57.4" y="110.9">NRST</text>
<text x="46.9" y="119.8">24</text>
<text x="48.1" y="114.7">1</text>
<text x="57.4" y="116">VBAT</text>
<text x="103.5" y="119.8">23</text>
<text x="46.9" y="122.3">36</text>
<text x="46.9" y="124.9">48</text>
<text x="57.4" y="121.1">VDD_1</text>
<text x="57.4" y="123.6">VDD_2</text>
<text x="88.8" y="121.1">VSS_1</text>
<text x="88.8" y="123.6">VSS_2</text>
<text x="103.5" y="122.3">35</text>
<text x="103.5" y="124.9">47</text>
<text x="177.2" y="125.9" transform="rotate(-90 177.2 125.9)">5</text>
<text x="184.9" y="125.9" transform="rotate(-90 184.9 125.9)">0</text>
<text x="192.5" y="125.9" transform="rotate(-90 192.5 125.9)">4</text>
<text x="1.8" y="131.3">C</text>
<text x="48.1" y="130">9</text>
<text x="57.4" y="126.2">VDD_3</text>
<text x="57.4" y="131.3">VDDA</text>
<text x="88.8" y="126.2">VSS_3</text>
<text x="89.5" y="131.3">VSSA</text>
<text x="103.5" y="130">8</text>
<text x="289.3" y="131.3">C</text>
<text x="186.1" y="137.4" transform="rotate(-90 186.1 137.4)">exp</text>
<text x="178.5" y="138.9" transform="rotate(-90 178.5 138.9)">SW</text>
<text x="178.5" y="138.1" transform="rotate(-90 178.5 138.1)">VIN</text>
<text x="186.1" y="138.9" transform="rotate(-90 186.1 138.9)">GND</text>
<text x="193.8" y="138.9" transform="rotate(-90 193.8 138.9)">DIM</text>
<text x="193.8" y="138.5" transform="rotate(-90 193.8 138.5)">CSN</text>
<text x="146.3" y="149.1">2</text>
<text x="177.2" y="148.2" transform="rotate(-90 177.2 148.2)">1</text>
<text x="184.9" y="148.2" transform="rotate(-90 184.9 148.2)">2</text>
<text x="192.5" y="148.2" transform="rotate(-90 192.5 148.2)">3</text>
<text x="146.3" y="151.6">1</text>
<text x="1.7" y="179.6">D</text>
<text x="201.9" y="178.3">Title</text>
<text x="289.2" y="179.6">D</text>
<text x="201.9" y="186">Size</text>
<text x="214.6" y="186">Number</text>
<text x="265.5" y="186">Revision</text>
<text x="203.2" y="189.8">A4</text>
<text x="201.9" y="193.6">Date:</text>
<text x="201.9" y="196.1">File:</text>
<text x="213.3" y="193.6">2021/9/21</text>
<text x="213.4" y="196.1">D:\FishManager\开源资料\FM_SCH.SchDoc</text>
<text x="252.8" y="193.6">Sheet</text>
<text x="254.4" y="196.1">rawn By:</text>
<text x="260.2" y="193.6">of</text>
<text x="36" y="199.9">1</text>
<text x="109.2" y="199.9">2</text>
<text x="182.3" y="199.9">3</text>
<text x="255.4" y="199.9">4</text>
</g>
<g font-size="2.3" fill="#0e0e0e">
<text x="243.9" y="15.5">* LCD12864</text>
<text x="60.7" y="23.1">V0</text>
<text x="65.8" y="23.1">AMS1117-3V3</text>
<text x="17.2" y="24.9">INPUT</text>
<text x="42.9" y="25.7">105</text>
<text x="44.4" y="29.3">C10</text>
<text x="82.8" y="29.3">E1</text>
<text x="205.5" y="27">R5</text>
<text x="17.2" y="34.6">12VDC</text>
<text x="82.8" y="31.8">47uF/6.3V</text>
<text x="205.5" y="32">0.1R</text>
<text x="261.5" y="32">R7</text>
<text x="167.3" y="39.7">D3</text>
<text x="195.5" y="38.4">U3</text>
<text x="195.5" y="40.9">PT4115</text>
<text x="261.5" y="37.1">47R</text>
<text x="55.6" y="46">U0</text>
<text x="167.3" y="42.2">SS34</text>
<text x="238.8" y="46">LX_12864</text>
<text x="18.8" y="51.1">R6</text>
<text x="161" y="53.4">L3</text>
<text x="161" y="59.5">68uH</text>
<text x="258.7" y="59.3" transform="rotate(-90 258.7 59.3)">C11</text>
<text x="268.8" y="59.3" transform="rotate(-90 268.8 59.3)">C12</text>
<text x="148.5" y="63.8">LEDB</text>
<text x="258.7" y="64.3" transform="rotate(-90 258.7 64.3)">104</text>
<text x="268.8" y="64.3" transform="rotate(-90 268.8 64.3)">104</text>
<text x="17.5" y="68.9">P0</text>
<text x="18.8" y="66.4">470R</text>
<text x="205.5" y="72.7">R4</text>
<text x="205.5" y="77.9">0.3R</text>
<text x="130.7" y="79.1">DS18B20</text>
<text x="17.5" y="84.2">SWD</text>
<text x="167.3" y="88">D2</text>
<text x="195.5" y="84.2">U2</text>
<text x="195.5" y="86.7">PT4115</text>
<text x="24.8" y="90.3">C4</text>
<text x="24.8" y="95.9">22p</text>
<text x="127.9" y="95.4">C2</text>
<text x="167.3" y="90.6">SS34</text>
<text x="17.5" y="102">22p</text>
<text x="36.8" y="96.6">X2</text>
<text x="36.8" y="99.2">8MHz</text>
<text x="120.7" y="101.7">X1</text>
<text x="127.9" y="101">22p</text>
<text x="161" y="99.2">L2</text>
<text x="252.8" y="100.2">SW1</text>
<text x="17.5" y="104.6">C5</text>
<text x="45.5" y="107.1">R2</text>
<text x="120.7" y="104.3">32.768kHz</text>
<text x="161" y="105.3">68uH</text>
<text x="17.2" y="113.5">R1</text>
<text x="37.5" y="111.9">CR0</text>
<text x="40.1" y="108.4">10K</text>
<text x="127.9" y="108.1">C3</text>
<text x="127.9" y="113.7">22p</text>
<text x="148.5" y="109.6">LEDW</text>
<text x="252.8" y="110.4">SW2</text>
<text x="17.2" y="118.5">10K</text>
<text x="126.6" y="118.3">C7</text>
<text x="205.5" y="118.5">R3</text>
<text x="26.6" y="122.1">C1</text>
<text x="26.6" y="124.6">105</text>
<text x="37.5" y="120.1">1220</text>
<text x="126.6" y="123.9">104</text>
<text x="126.6" y="125.9">C8</text>
<text x="205.5" y="123.6">0.3R</text>
<text x="126.6" y="131.5">104</text>
<text x="195.5" y="130">U1</text>
<text x="55.6" y="135.1">STM32F103C8</text>
<text x="126.6" y="133.6">C9</text>
<text x="167.3" y="133.8">D1</text>
<text x="167.3" y="136.4">SS34</text>
<text x="195.5" y="132.5">PT4115</text>
<text x="126.6" y="139.1">104</text>
<text x="53.6" y="147.5">RP1</text>
<text x="76.5" y="147.5">RP2</text>
<text x="99.4" y="147.5">RP3</text>
<text x="161" y="145">L1</text>
<text x="53.6" y="150.1">10K PWM_ADC0</text>
<text x="76.5" y="150.1">10K PWM_ADC1</text>
<text x="99.4" y="150.1">10K PWM_ADC2</text>
<text x="148.5" y="155.4">LEDU</text>
<text x="161" y="151.1">68uH</text>
</g>
<g font-size="2.3" fill="#262626">
<text x="30.6" y="20.6">GND</text>
<text x="180.7" y="23.1">GND</text>
<text x="84.1" y="27">VCC</text>
<text x="140.2" y="29.5">VCC_12V</text>
<text x="216.4" y="29.5">VCC_12V</text>
<text x="35.8" y="35.9">VCC_12V</text>
<text x="274.9" y="34.6">VCC</text>
<text x="244.3" y="40.9">GND</text>
<text x="63.7" y="43.5">GND</text>
<text x="30.2" y="48.6">PWM_ADC0</text>
<text x="30.2" y="51.1">PWM_ADC1</text>
<text x="30.2" y="53.7">PWM_ADC2</text>
<text x="109.1" y="48.6">PWM_3_IN</text>
<text x="109.1" y="51.1">RSTB</text>
<text x="109.1" y="53.7">A0</text>
<text x="9.8" y="58.8">PWM_1</text>
<text x="9.8" y="56.2">PWM_2</text>
<text x="45.5" y="56.2">SW1</text>
<text x="45.5" y="58.8">SW2</text>
<text x="226.4" y="57.5">GND</text>
<text x="9.8" y="61.3">PWM_3</text>
<text x="27.6" y="61.3">PWM_3_IN</text>
<text x="180.7" y="63.8">GND</text>
<text x="192.5" y="61.8" transform="rotate(-90 192.5 61.8)">PWM_1</text>
<text x="25.7" y="68.9">VCC</text>
<text x="116.7" y="71.5">18B20</text>
<text x="122.3" y="66.4">VCC</text>
<text x="180.7" y="68.9">GND</text>
<text x="243.4" y="72" transform="rotate(-90 243.4 72)">RSTB</text>
<text x="245.9" y="72" transform="rotate(-90 245.9 72)">A0</text>
<text x="248.5" y="72" transform="rotate(-90 248.5 72)">SCL</text>
<text x="251" y="72" transform="rotate(-90 251 72)">SI</text>
<text x="109.1" y="76.6">SCL</text>
<text x="142.7" y="75.3">VCC_12V</text>
<text x="216.4" y="75.3">VCC_12V</text>
<text x="249.5" y="76.6">VCC</text>
<text x="40.3" y="81.7">18B20</text>
<text x="109.1" y="79.1">SI</text>
<text x="122.2" y="81.7">GND</text>
<text x="25.5" y="86.7">GND</text>
<text x="252" y="84.2">GND</text>
<text x="7.7" y="93.1">GND</text>
<text x="236.3" y="94.4">SW1</text>
<text x="137.5" y="98.2">GND</text>
<text x="269.8" y="98.2">GND</text>
<text x="192.5" y="107.6" transform="rotate(-90 192.5 107.6)">PWM_2</text>
<text x="236.3" y="104.6">SW2</text>
<text x="180.7" y="109.6">GND</text>
<text x="2.8" y="116">VCC</text>
<text x="180.7" y="114.7">GND</text>
<text x="142.7" y="121.1">VCC_12V</text>
<text x="216.4" y="121.1">VCC_12V</text>
<text x="35.9" y="131.3">VCC</text>
<text x="114.6" y="131.3">GND</text>
<text x="20.4" y="135.1">GND</text>
<text x="133.7" y="136.4">VCC</text>
<text x="44.7" y="142.7">VCC</text>
<text x="180.7" y="155.4">GND</text>
<text x="192.5" y="153.4" transform="rotate(-90 192.5 153.4)">PWM_3</text>
<text x="44.6" y="163.1">GND</text>
</g>
<text font-size="1.8" fill="#4c4c4c" x="81.2" y="27.2" transform="rotate(90 81.2 27.2)">+</text>
</svg>
